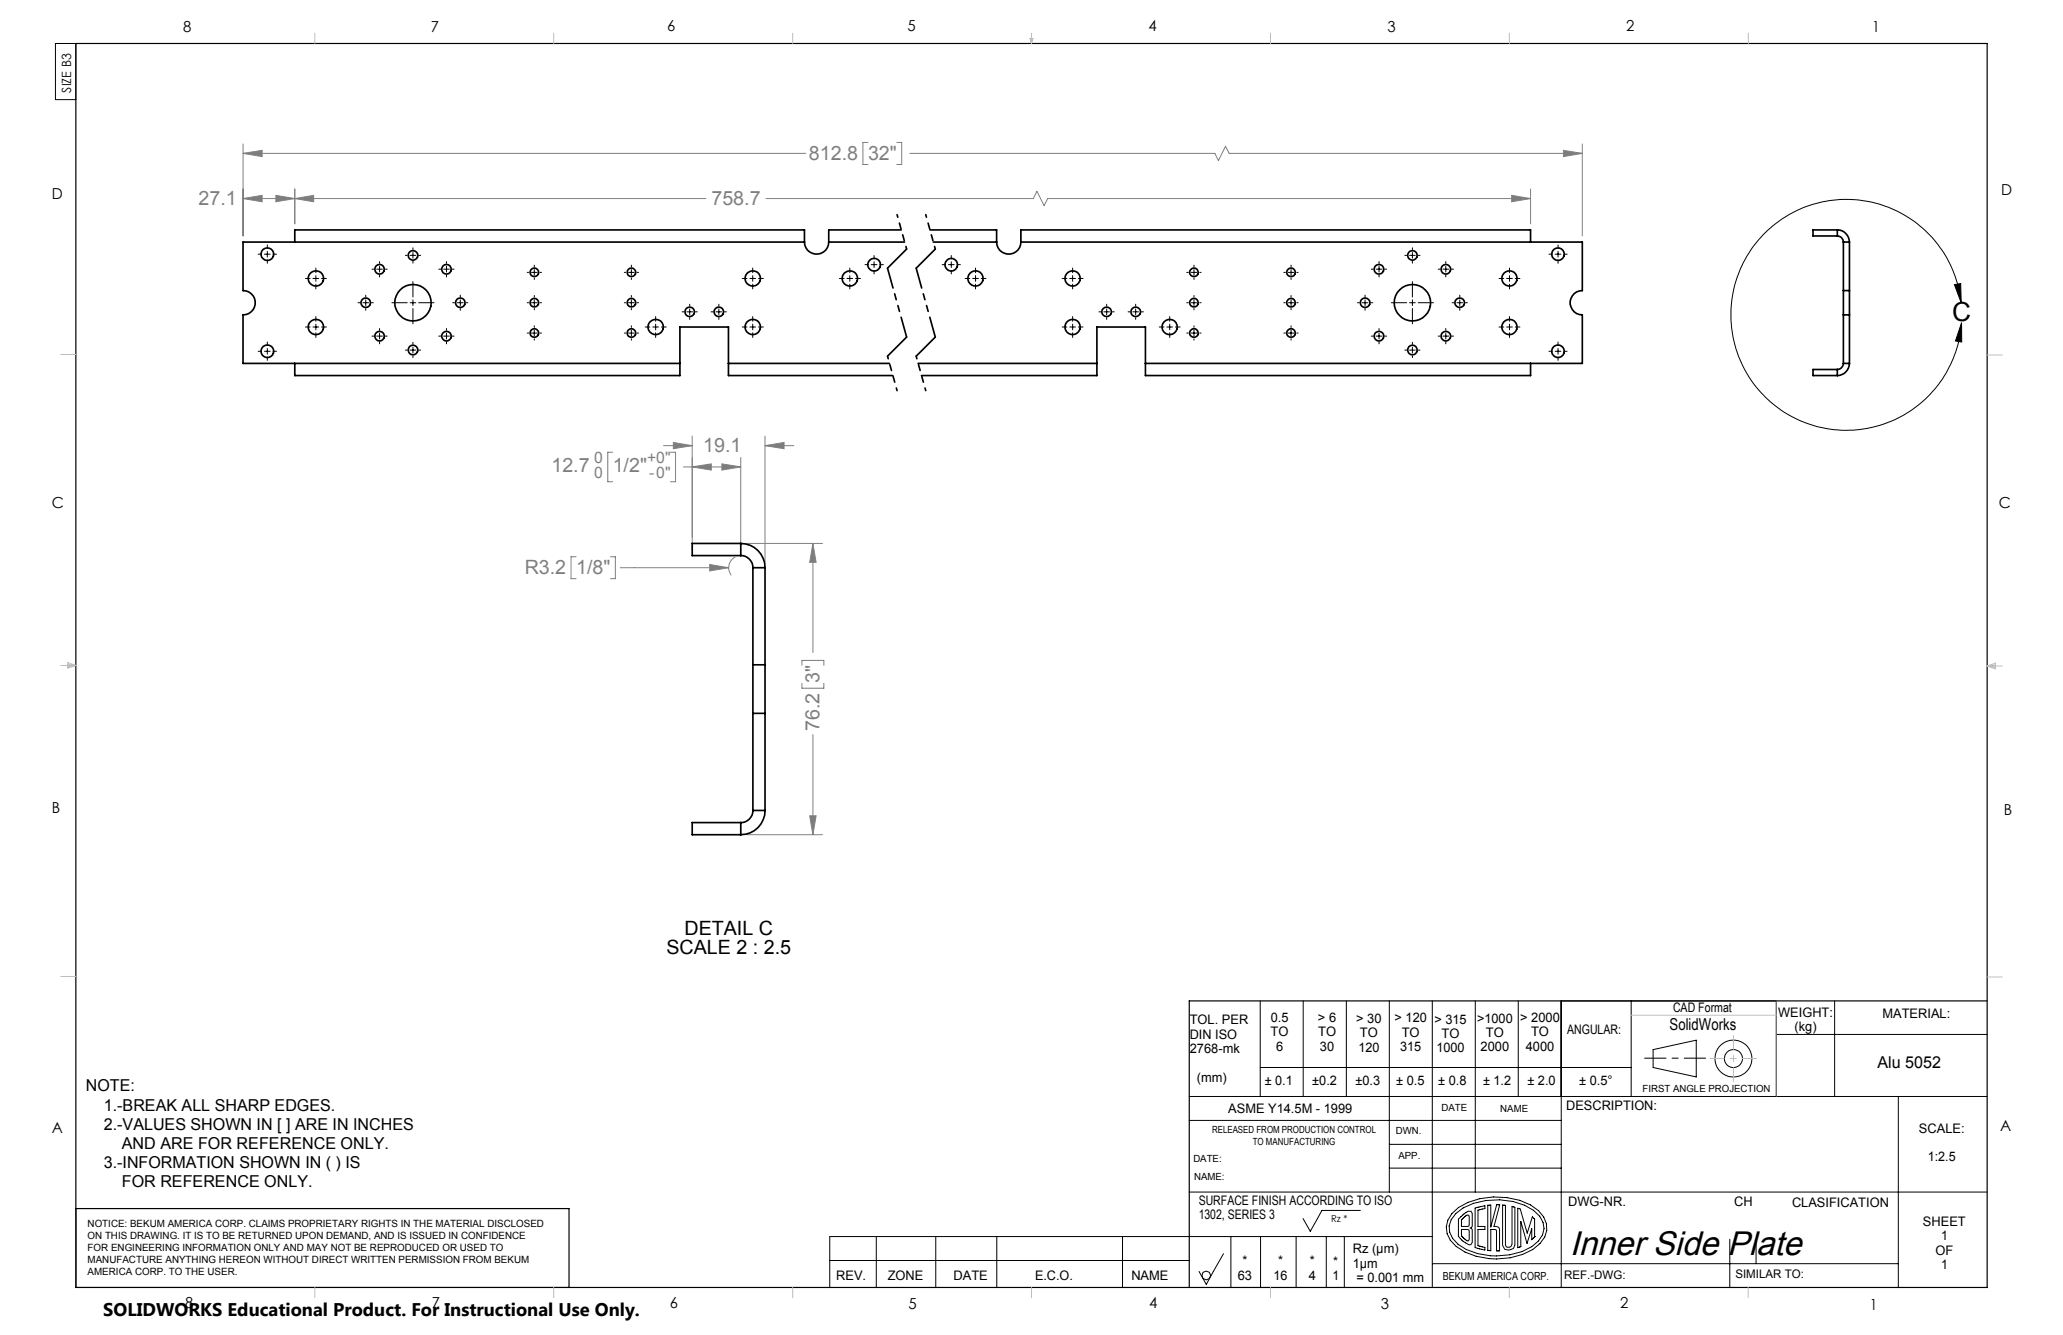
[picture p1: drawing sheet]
<svg xmlns="http://www.w3.org/2000/svg" width="432mm" height="279mm" viewBox="0 0 432 279" stroke-linecap="round" stroke-linejoin="round" font-family="sans-serif">
<g fill="none" stroke="#000" stroke-width=".21">
<path d="M11.6 9.1h4.3v11.7h-4.3zM54 53.2h.8M55.4 53.2h1.2M56 51.3v.7M56 52.6v1.2M56 54.4v.7M57.1 53.2h.8M63.9 58.3h1M65.5 58.3h1.2M66.1 56.1v1M66.1 57.7v1.2M66.1 59.5v1"/>
<path d="M67.3 58.3h1M77.9 56.3h.3M78.8 56.3h1.2M79.4 54.8v.3M79.4 55.7v1.2M79.4 57.5v.5M80.6 56.3h.4M84.8 53.4h.4M85.8 53.4h1.2M86.4 51.9v.3M86.4 52.8v1.2M86.4 54.6v.5"/>
<path d="M86.4 58.9v3.3M87.6 53.4h.5M91.8 56.3h.5M92.9 56.3h1.2M93.5 54.8v.3M93.5 55.7v1.2M93.5 57.5v.5M94.7 56.3h.3M110.3 57h.3M111.2 57h1.2M111.8 55.5v.3M111.8 56.4v1.2"/>
<path d="M111.8 58.2v.3M113 57h.3M130.7 57h.3M131.6 57h1.2M132.2 55.5v.3M132.2 56.4v1.2M132.2 58.2v.3M133.3 57h.4M155.4 58.3h1M157 58.3h1.2M157.6 56.1v1M157.6 57.7v1.2"/>
<path d="M157.6 59.5v1M158.7 58.3h1.1M175.7 58.3h1M177.3 58.3h1.2M177.9 56.1v1M177.9 57.7v1.2M177.9 59.5v1M179.1 58.3h1M181 55.4h.8M182.4 55.4h1.2M183 53.5v.7M183 54.8v1.2"/>
<path d="M183 56.6v.7M184.1 55.4h.8M197.2 55.4h.7M198.5 55.4h1.2M199.1 53.5v.7M199.1 54.8v1.2M199.1 56.6v.7M200.3 55.4h.7M202 58.3h1M203.6 58.3h1.2M204.2 56.1v1M204.2 57.7v1.2"/>
<path d="M204.2 59.5v1M205.4 58.3h1M222.3 58.3h1M223.9 58.3h1.2M224.5 56.1v1M224.5 57.7v1.2M224.5 59.5v1M225.7 58.3h1M248.4 57h.3M249.3 57h1.2M249.9 55.5v.3M249.9 56.4v1.2"/>
<path d="M249.9 58.2v.3M251.1 57h.3M268.7 57h.3M269.6 57h1.2M270.2 55.5v.3M270.2 56.4v1.2M270.2 58.2v.3M271.4 57h.3M287 56.3h.4M288 56.3h1.2M288.6 54.8v.3M288.6 55.7v1.2"/>
<path d="M288.6 57.5v.5M289.8 56.3h.4M294 53.4h.4M295 53.4h1.2M295.6 51.9v.3M295.6 52.8v1.2M295.6 54.6v.5M295.6 58.9v3.3M296.8 53.4h.4M301 56.3h.4M302 56.3h1.2M302.6 54.8v.3"/>
<path d="M302.6 55.7v1.2M302.6 57.5v.5M303.8 56.3h.4M313.8 58.3h.9M315.3 58.3h1.2M315.9 56.1v1M315.9 57.7v1.2M315.9 59.5v1M317.1 58.3h1M324.2 53.2h.7M325.5 53.2h1.2M326.1 51.3v.7"/>
<path d="M326.1 52.6v1.2M326.1 54.4v.7M327.3 53.2h.7M409.1 59.6l1.3-.3 .1 4.1zM54 73.5h.8M55.4 73.5h1.2M56 71.6v.7M56 72.9v1.2M56 74.7v.7M57.1 73.5h.8M63.9 68.4h1M65.5 68.4h1.2"/>
<path d="M66.1 66.3v.9M66.1 67.8v1.2M66.1 69.6v1M67.3 68.4h1M74.9 63.4h.5M76 63.4h1.2M76.6 61.8v.4M76.6 62.8v1.2M76.6 64.6v.3M77.8 63.4h.3M77.9 70.3h.3M78.8 70.3h1.2"/>
<path d="M79.4 68.8v.3M79.4 69.7v1.2M79.4 71.5v.5M80.6 70.3h.4M82 63.4h3.2M84.8 73.3h.4M85.8 63.4h1.2M85.8 73.3h1.2M86.4 62.8v1.2M86.4 64.6v3.2M86.4 71.6v.5M86.4 72.7v1.2"/>
<path d="M86.4 74.5v.4M87.6 63.4h3.2M87.6 73.3h.5M91.8 70.3h.5M92.9 70.3h1.2M93.5 68.8v.3M93.5 69.7v1.2M93.5 71.5v.5M94.7 70.3h.3M94.8 63.4h.3M95.7 63.4h1.2M96.3 61.8v.4"/>
<path d="M96.3 62.8v1.2M96.3 64.6v.3M97.5 63.4h.4M110.3 63.4h.3M110.3 69.7h.3M111.2 63.4h1.2M111.2 69.7h1.2M111.8 61.8v.4M111.8 62.8v1.2M111.8 64.6v.2M111.8 68.2v.3M111.8 69.1v1.2"/>
<path d="M111.8 70.9v.3M113 63.4h.3M113 69.7h.3M130.7 63.4h.3M130.7 69.7h.3M131.6 63.4h1.2M131.6 69.7h1.2M132.2 61.8v.4M132.2 62.8v1.2M132.2 64.6v.2M132.2 68.2v.3M132.2 69.1v1.2"/>
<path d="M132.2 70.9v.3M133.3 63.4h.4M133.3 69.7h.4M135 68.4h1M136.6 68.4h1.2M137.2 66.3v.9M137.2 67.8v1.2M137.2 69.6v1M138.4 68.4h1.1M142.8 65.3h.4M143.8 65.3h1.2M144.4 63.7v.4"/>
<path d="M144.4 64.7v1.2M144.4 66.5v.4M145.6 65.3h.3M148.8 65.3h.5M149.9 65.3h1.2M150.5 63.7v.4M150.5 64.7v1.2M150.5 66.5v.4M151.7 65.3h.3M155.4 68.4h1M157 68.4h1.2M157.6 66.3v.9"/>
<path d="M157.6 67.8v1.2M157.6 69.6v1M158.7 68.4h1.1M222.3 68.4h1M223.9 68.4h1.2M224.5 66.3v.9M224.5 67.8v1.2M224.5 69.6v1M225.7 68.4h1M230 65.3h.4M231 65.3h1.2M231.6 63.7v.4"/>
<path d="M231.6 64.7v1.2M231.6 66.5v.4M232.8 65.3h.4M236.1 65.3h.4M237.1 65.3h1.2M237.7 63.7v.4M237.7 64.7v1.2M237.7 66.5v.4M238.9 65.3h.4M242.6 68.4h1M244.2 68.4h1.2M244.8 66.3v.9"/>
<path d="M244.8 67.8v1.2M244.8 69.6v1M246 68.4h1M248.4 63.4h.3M248.4 69.7h.3M249.3 63.4h1.2M249.3 69.7h1.2M249.9 61.8v.4M249.9 62.8v1.2M249.9 64.6v.2M249.9 68.2v.3M249.9 69.1v1.2"/>
<path d="M249.9 70.9v.3M251.1 63.4h.3M251.1 69.7h.3M268.7 63.4h.3M268.7 69.7h.3M269.6 63.4h1.2M269.6 69.7h1.2M270.2 61.8v.4M270.2 62.8v1.2M270.2 64.6v.2M270.2 68.2v.3M270.2 69.1v1.2"/>
<path d="M270.2 70.9v.3M271.4 63.4h.3M271.4 69.7h.3M284.1 63.4h.4M285.1 63.4h1.2M285.7 61.8v.4M285.7 62.8v1.2M285.7 64.6v.3M286.9 63.4h.4M287 70.3h.4M288 70.3h1.2M288.6 68.8v.3"/>
<path d="M288.6 69.7v1.2M288.6 71.5v.5M289.8 70.3h.4M291.2 63.4h3.2M294 73.3h.4M295 63.4h1.2M295 73.3h1.2M295.6 62.8v1.2M295.6 64.6v3.2M295.6 71.6v.5M295.6 72.7v1.2M295.6 74.5v.4"/>
<path d="M296.8 63.4h3.2M296.8 73.3h.4M301 70.3h.4M302 70.3h1.2M302.6 68.8v.3M302.6 69.7v1.2M302.6 71.5v.5M303.8 70.3h.4M303.9 63.4h.4M304.9 63.4h1.2M305.5 61.8v.4M305.5 62.8v1.2"/>
<path d="M305.5 64.6v.3M306.7 63.4h.4M313.8 68.4h.9M315.3 68.4h1.2M315.9 66.3v.9M315.9 67.8v1.2M315.9 69.6v1M317.1 68.4h1M324.2 73.5h.7M325.5 73.5h1.2M326.1 71.6v.7M326.1 72.9v1.2"/>
<path d="M326.1 74.7v.7M327.3 73.5h.7M410.5 63.4a24.2 24.2 0 0 0-36.7-18.2 24.2 24.2 0 0 0-.5 40.9 24.2 24.2 0 0 0 37.1-17.2l.2-1.3M410.6 67.6v4l-1.3-.2zM263.8 209.5v20M272.8 209.5v20M281.8 209.5v20M290.8 209.5v40M299.8 209.5v60M308.8 209.5v40M317.8 209.5v20M341.4 209.5v20"/>
<path d="M346 219.7l9-2v7.7l-9-2zM371.8 216.5h44.1M384 209.5v20M248.9 229.5h167M248.9 234.5h77.9M263.8 223.4h77.6M290.8 239.5h36M371.8 229.5v-20h-45v60M397.3 229.5v40M15.9 252.9v16.6h103.2M183.4 258.8v10.7M195.9 258.8v10.7"/>
<path d="M208.6 258.8v10.7M234.9 258.8v10.7M248.9 249.5h167M257.6 258.8v10.7M263.8 258.8v10.7M271.3 258.8v10.7M277.6 258.8v10.7M281.4 258.8v10.7M284.7 253.3h-8l-2.5 4.4-1.5-2.7M290.8 244.5h36M299.8 258.8h-126.1v10.7M303.9 254a12 12 0 0 1 8.7-3.5 13.5 13.5 0 0 1 9.4 2.9 4.6 4.6 0 0 1 .3 6.8 13.1 13.1 0 0 1-10.6 3.2 11.2 11.2 0 0 1-8.1-3.8 4.4 4.4 0 0 1 .3-5.6z"/>
<path d="M304.7 254a12.6 12.6 0 0 1 9.2-2.9 11.3 11.3 0 0 1 8.4 3.4 3.8 3.8 0 0 1-.3 5.2 11.8 11.8 0 0 1-8.8 3.2 13.2 13.2 0 0 1-8-2.5 4 4 0 0 1-.5-6.4zM307 254.3l-1.1 1v1.4h1.3M307.2 257.3h-1.3v1.3l1.2 1.1M307.3 253.5l-.8 .5-1.2 1.2v3.6l.9 1 1.3 .7M307.5 254.6v1.8M307.5 257.6v1.8M308.2 254v2.6M308.2 257.4v2.6M308.8 252.8l2-.5v.6l-1.4 .4v3.4h1.4v.6h-1.4v3.4l1.4 .4v.5l-2-.5zM312.9 257.3h-.9v4.5l-.6-.1M313.2 256.7h-.5l1.2-4.5-.6-.1-1.3 4.7v-4.6h-.6v9.5M313.9 257.3v4.5h-.7v-4.2"/>
<path d="M321.2 258.8h.1M321.2 258.8v-3.7l-.5-.5-1 3.5-1.5-5.1-.5-.1v8.2l.6-.2M321.2 258.8l-.6 .7v-2.4l-1 3.1-1.3-4.6v5.3M362.1 259.4v10.1M367.6 259.5v5M173.7 263.8h75.2M256.1 262.4l-3.6 6.4-1.5-2.7M299.8 264.5h97.5M311.4 261.7h.1M315.1 260.5v-8.2l-.6-.1v8.4M316 261l-.4 .1M316.2 261.5l-.5 .1"/>
<path d="M316.5 260.4v-7.9l.6 .2v7.9M318.3 260.9h.1"/>
<circle cx="362.8" cy="221.6" r="3.9"/>
<circle cx="362.8" cy="221.5" r="1.89"/>
<circle cx="252.5" cy="266.9" r=".91"/>
</g>
<g fill="none" stroke="#0a0605" stroke-width=".21">
<path d="M307 254.3h.4l.1 .3M307.2 257.3l.3 .3M307.3 253.5h.6l.3 .5M307.5 256.4l-.3 .3M307.5 259.4l-.1 .3-.4-.1M308.2 256.6l-.4 .4 .4 .4M312.9 257.3l.3 .3M313.2 256.7l.5 .2 .2 .4M308.2 260l-.3 .5h-.4M314.5 260.6l.5 .9 .7 .1M315.1 260.5l.2 .4 .3 .2M316.5 260.3l-.2 .5-.3 .2"/>
<path d="M317.1 260.5l-.3 .8-.6 .2"/>
</g>
<g fill="none" stroke="#808080" stroke-width=".21">
<path d="M50.9 32.1l4-.6v1.3zM50.9 30.1v19.3M50.9 32.1h117.8M61.7 39.5v7.3M181.7 29.8h-1.1v4.6h1.1M187.7 29.8h1v4.6h-1M190.4 32.1h63.9l.7 1.5 1.5-3 .8 1.5h73.9M320.4 39.5v7.3M327.2 31.5l4 .6-4 .7zM331.2 30.1v19.3M50.9 41.6l4-.7v1.3zM57.7 40.9l4 .7-4 .6z"/>
<path d="M61.7 41.6l4-.7v1.3zM147.7 41.6h-97M160.3 41.6h56l.7-1.6 1.5 3 .8-1.4h101.1M316.4 40.9l4 .7-4 .6zM128.2 94.7h-1v6.1h1M138.9 93.3h6M140.3 94.7h1.1v6.1h-1.1M140.9 92.6l4 .7-4 .6zM143.1 97.7h11.9M144.9 91.3v23.7M144.9 97.7l4-.6v1.3zM151.1 97.1l3.9 .6-3.9 .7z"/>
<path d="M155 95.7v19.3M160.1 93.3l4-.7v1.3zM160.1 91.3v26.2M160.1 93.3h6.1M120.6 116.5h-1.1v4.6h1.1M127.8 116.5h1v4.6h-1M129.8 118.8h22.7M148.6 118.1l3.9 .7-3.9 .7zM153.9 116.6a2.54 2.54 0 0 0-.8 3.8M156.3 113.7h15.9M170.1 113.7l.7 4h-1.3zM170.1 113.7v22.9"/>
<path d="M167.9 139.2v-1h4.5v1M167.9 143v1h4.5v-1M170.1 153.7v21M156.3 174.7h15.9M169.5 170.7h1.3l-.7 4zM371.8 209.5v20"/>
</g>
<path d="M187.8 44.9l2 7.2M193.8 44.9l2 7.2M185.8 74.5l2 7.3M191.8 74.5l2 7.3" fill="none" stroke="#000" stroke-width=".35" stroke-dasharray="6.3 1.3 1.3 1.3 1.3 1.3" stroke-dashoffset="5.8"/>
<path d="M189.8 52.1l-4 4M195.8 52.1l-4 4M189.8 70.5l-4 4M195.8 70.5l-4 4" fill="none" stroke="#000" stroke-width=".35" stroke-dasharray="6.3 1.3 1.3 1.3 1.3 1.3"/>
<path d="M185.8 56.1l4 14.4M191.8 56.1l4 14.4" fill="none" stroke="#000" stroke-width=".35" stroke-dasharray="6.3 1.3 1.3 1.3 1.3 1.3" stroke-dashoffset="2"/>
<path d="M344.2 221.5h12.8" fill="none" stroke="#000" stroke-width=".21" stroke-dasharray="6.3 1.3 1.3 1.3" stroke-dashoffset="1.9"/>
<path d="M15.9 9.1h400v260.4h-400zM415.9 209.5h-167v60M15.9 252.9h103.2v16.6" fill="none" stroke="#000" stroke-width=".25"/>
<path d="M362.8 216.7v9.6M367.7 221.5h-9.8" fill="none" stroke="#c0c0c0" stroke-width=".21" stroke-dasharray="6.3 1.3 1.3 1.3" stroke-dashoffset="3.4"/>
<g fill="none" stroke="#c0c0c0" stroke-width=".21">
<path d="M65.9 6.9v2.2M115.9 6.9v2.2M165.9 6.9v2.2M215.6 8h.6l-.3 1.1zM215.7 8l.2 1.1M215.9 6.9v2.2M216 8l-.1 1.1M265.9 6.9v2.2M315.9 6.9v2.2M365.9 6.9v2.2M12.7 74.2h3.2M415.9 74.3h3.2"/>
<path d="M12.7 139.3h3.2M14.2 139.1l1.7 .2M14.2 138.7l1.7 .6-1.7 .5zM15.9 139.3l-1.7 .3M415.9 139.4h3.2M415.9 139.4l1.8-.6v1.2zM415.9 139.4l1.8 .3M417.7 139.2l-1.8 .2M12.7 204.4h3.2M341.4 212.5h30.4M415.9 204.5h3.2M65.9 269.5v2.1"/>
<path d="M115.9 269.5v2.1M165.9 269.5v2.1M215.9 269.5v2.1M265.9 269.5v2.1M315.9 269.5v2.1M365.9 269.5v2.1"/>
</g>
<path d="M409.1 59.6l1.3-.3 .1 4.1zM410.6 67.6v4l-1.3-.2z" fill="#000"/>
<g fill="#808080">
<path d="M160.1 93.3l4-.7v1.3zM140.9 92.6l4 .7-4 .6z"/>
<path d="M50.9 32.1l4-.6v1.3zM327.2 31.5l4 .6-4 .7zM50.9 41.6l4-.7v1.3zM57.7 40.9l4 .7-4 .6zM148.6 118.1v1.4l3.9-.7z"/>
<path d="M316.4 40.9l4 .7-4 .6zM61.7 41.6l4-.7v1.3z"/>
<path d="M170.1 113.7l.7 4h-1.3zM169.5 170.7h1.3l-.7 4z"/>
<path d="M144.9 97.7l4-.6v1.3zM151.1 97.1l3.9 .6-3.9 .7z"/>
</g>
<g fill="none" stroke="#000" stroke-width=".35">
<path d="M61.7 50.7v-2.6h106.7v2.6M168.4 50.7h-117.5v10.1a2.54 2.54 0 0 1 2.5 2.6 2.54 2.54 0 0 1-2.5 2.5v10.2h91.4M168.4 50.7a2.54 2.54 0 0 0 2.5 2.5 2.54 2.54 0 0 0 2.6-2.5M173.5 50.7h15.8M188.6 48.1h-15.1v2.6M194.6 48.1h14v2.6M195.3 50.7h13.3M208.6 50.7a2.54 2.54 0 0 0 2.5 2.5 2.54 2.54 0 0 0 2.6-2.5M213.7 50.7h117.5v10.1a2.54 2.54 0 0 0-2.6 2.6 2.54 2.54 0 0 0 2.6 2.5v10.2h-91.5M213.7 50.7v-2.6h106.7v2.6M384.6 48.1a2.59 2.59 0 0 1 2.5 2.6M384.6 49.4a1.26 1.26 0 0 1 1.2 1.3"/>
<path d="M384.6 48.1h-5.1v1.3h5.1M384.6 48.1v1.3M385.8 50.7h1.3M385.8 50.7v10.1M387.1 50.7v10.1M61.7 76.1v2.5h80.6v-2.5M142.3 76.1v-7.7h10.2v7.7M152.5 76.1v2.5h34.4M152.5 76.1h33.7M192.2 76.1h37.4M229.6 76.1v2.5h-36.7M229.6 76.1v-7.7h10.1v7.7"/>
<path d="M239.7 76.1v2.5h80.7v-2.5M384.6 77.3h-5.1v1.3h5.1M384.6 77.3v1.3M385.8 60.8v5.1M385.8 76.1a1.33 1.33 0 0 1-1.2 1.2M385.8 76.1h1.3M385.8 65.9h1.3M385.8 60.8h1.3M385.8 65.9v10.2M387.1 60.8v5.1M387.1 76.1a2.59 2.59 0 0 1-2.5 2.5M387.1 65.9v10.2"/>
<path d="M155 113.7a5.1 5.1 0 0 1 5.1 5.1M155 116.3a2.53 2.53 0 0 1 2.6 2.5M155 113.7v2.6M155 113.7h-10.1v2.6h10.1M157.6 118.8v20.3M157.6 118.8h2.5M160.1 118.8v20.3M157.6 139.1v10.2M157.6 139.1h2.5M160.1 139.1v10.2M157.6 149.3h2.5M157.6 149.3v20.3"/>
<path d="M160.1 149.3v20.3M155 172.2v2.5M155 172.2h-10.1v2.5h10.1M157.6 169.6a2.53 2.53 0 0 1-2.6 2.6M157.6 169.6h2.5M160.1 169.6a5.1 5.1 0 0 1-5.1 5.1"/>
<circle cx="56" cy="53.2" r="1.33"/>
<circle cx="66.1" cy="58.3" r="1.6"/>
<circle cx="79.4" cy="56.3" r=".99"/>
<circle cx="86.4" cy="53.5" r="1.01"/>
<circle cx="93.5" cy="56.3" r=".99"/>
<circle cx="111.8" cy="57" r=".91"/>
<circle cx="132.2" cy="57" r=".91"/>
<circle cx="157.6" cy="58.3" r="1.6"/>
<circle cx="177.9" cy="58.3" r="1.6"/>
<circle cx="183" cy="55.4" r="1.33"/>
<circle cx="199.1" cy="55.4" r="1.32"/>
<circle cx="204.2" cy="58.3" r="1.59"/>
<circle cx="224.5" cy="58.3" r="1.59"/>
<circle cx="249.9" cy="57" r=".91"/>
<circle cx="270.2" cy="57" r=".91"/>
<circle cx="288.6" cy="56.4" r="1.01"/>
<circle cx="295.6" cy="53.5" r=".99"/>
<circle cx="302.6" cy="56.4" r="1.01"/>
<circle cx="315.9" cy="58.3" r="1.59"/>
<circle cx="326.1" cy="53.2" r="1.31"/>
<circle cx="56" cy="73.5" r="1.33"/>
<circle cx="66.1" cy="68.4" r="1.6"/>
<circle cx="76.6" cy="63.4" r=".99"/>
<circle cx="79.4" cy="70.3" r=".99"/>
<circle cx="86.4" cy="63.3" r="3.8"/>
<circle cx="86.4" cy="73.3" r="1.01"/>
<circle cx="93.5" cy="70.3" r=".99"/>
<circle cx="96.3" cy="63.4" r=".99"/>
<circle cx="111.8" cy="69.7" r=".91"/>
<circle cx="111.8" cy="63.3" r=".91"/>
<circle cx="132.2" cy="63.3" r=".91"/>
<circle cx="132.2" cy="69.7" r=".91"/>
<circle cx="137.2" cy="68.4" r="1.6"/>
<circle cx="144.4" cy="65.3" r=".99"/>
<circle cx="150.5" cy="65.3" r=".99"/>
<circle cx="157.6" cy="68.4" r="1.6"/>
<circle cx="224.5" cy="68.4" r="1.59"/>
<circle cx="231.6" cy="65.3" r="1.01"/>
<circle cx="237.7" cy="65.3" r="1.01"/>
<circle cx="244.8" cy="68.4" r="1.59"/>
<circle cx="249.9" cy="69.7" r=".91"/>
<circle cx="249.9" cy="63.3" r=".91"/>
<circle cx="270.2" cy="69.7" r=".91"/>
<circle cx="270.2" cy="63.3" r=".91"/>
<circle cx="285.7" cy="63.4" r="1.01"/>
<circle cx="288.6" cy="70.4" r="1.01"/>
<circle cx="295.6" cy="73.2" r=".99"/>
<circle cx="295.6" cy="63.3" r="3.8"/>
<circle cx="302.6" cy="70.4" r="1.01"/>
<circle cx="305.5" cy="63.4" r="1.01"/>
<circle cx="315.9" cy="68.4" r="1.59"/>
<circle cx="326.1" cy="73.5" r="1.31"/>
</g>
<text font-size="7.1" x="328.5" y="262.6">Inner Side Plate</text>
<text font-size="5.5" x="408.6" y="67.3">C</text>
<g font-size="4.1" fill="#808080">
<text x="169.3" y="33.5">812.8</text>
<text x="181.7" y="33.5">32&quot;</text>
<text x="41.5" y="42.9">27.1</text>
<text x="148.9" y="42.9">758.7</text>
<text x="147.2" y="94.6">19.1</text>
<text x="115.4" y="98.7">12.7</text>
<text x="128.2" y="98.7">1/2&quot;</text>
<text x="109.8" y="120.2">R3.2</text>
<text x="120.6" y="120.2">1/8&quot;</text>
<text x="171.5" y="143" transform="rotate(-90 171.5 143)">3&quot;</text>
<text x="171.5" y="153.1" transform="rotate(-90 171.5 153.1)">76.2</text>
</g>
<g font-size="4.1">
<text x="143.3" y="195.7">DETAIL C</text>
<text x="139.5" y="199.7">SCALE 2 : 2.5</text>
</g>
<text font-size="3.8" x="21.6" y="275.5">SOLIDWORKS Educational Product. For Instructional Use Only.</text>
<g font-size="3.4">
<text x="349.5" y="215.6">SolidWorks</text>
<text x="393" y="223.4">Alu 5052</text>
<text x="18" y="228.4">NOTE:</text>
<text x="21.7" y="232.4">1.-BREAK ALL SHARP EDGES.</text>
<text x="21.7" y="236.4">2.-VALUES SHOWN IN [ ] ARE IN INCHES</text>
<text x="21.7" y="244.4">3.-INFORMATION SHOWN IN ( ) IS</text>
<text x="25.5" y="240.4">AND ARE FOR REFERENCE ONLY.</text>
<text x="25.5" y="248.4">FOR REFERENCE ONLY.</text>
</g>
<g font-size="3.3" fill="#808080">
<text x="124.3" y="97">0</text>
<text x="124.3" y="100.1">0</text>
<text x="135.4" y="97">+0&quot;</text>
<text x="135.9" y="100.1">-0&quot;</text>
</g>
<g font-size="3.2">
<text x="38.3" y="6.7">8</text>
<text x="90.2" y="6.7">7</text>
<text x="139.7" y="6.5">6</text>
<text x="190" y="6.5">5</text>
<text x="240.4" y="6.5">4</text>
<text x="290.4" y="6.7">3</text>
<text x="340.4" y="6.5">2</text>
<text x="391.9" y="6.7">1</text>
<text x="10.9" y="41.6">D</text>
<text x="418.9" y="40.7">D</text>
<text x="10.9" y="106.3">C</text>
<text x="418.4" y="106.4">C</text>
<text x="10.8" y="170.2">B</text>
<text x="419.4" y="170.6">B</text>
<text x="10.8" y="237.2">A</text>
<text x="418.6" y="236.8">A</text>
<text x="38.8" y="273.8">8</text>
<text x="90.4" y="273.8">7</text>
<text x="140.2" y="273.8">6</text>
<text x="190.1" y="273.9">5</text>
<text x="240.5" y="273.8">4</text>
<text x="289" y="273.9">3</text>
<text x="339.1" y="273.8">2</text>
<text x="391.4" y="274.1">1</text>
</g>
<g font-size="2.7">
<text x="14.9" y="19.4" transform="rotate(-90 14.9 19.4)">SIZE B3</text>
<text x="249" y="214.4">TOL. PER</text>
<text x="266" y="213.9">0.5</text>
<text x="275.9" y="213.9">&gt; 6</text>
<text x="283.9" y="214.1">&gt; 30</text>
<text x="291.9" y="214">&gt; 120</text>
<text x="300.2" y="214.3">&gt; 315</text>
<text x="309.2" y="214">&gt;1000</text>
<text x="318.2" y="213.9">&gt; 2000</text>
<text x="350.2" y="211.9">CAD Format</text>
<text x="372.2" y="212.8">WEIGHT:</text>
<text x="375.6" y="215.8">(kg)</text>
<text x="394" y="213.1">MATERIAL:</text>
<text x="249" y="217.4">DIN ISO</text>
<text x="249" y="220.4">2768-mk</text>
<text x="265.9" y="216.9">TO</text>
<text x="267.1" y="219.9">6</text>
<text x="275.9" y="216.9">TO</text>
<text x="276.3" y="219.9">30</text>
<text x="284.3" y="220.1">120</text>
<text x="284.6" y="217.1">TO</text>
<text x="293.1" y="220">315</text>
<text x="293.4" y="217">TO</text>
<text x="300.7" y="220.3">1000</text>
<text x="301.7" y="217.3">TO</text>
<text x="309.9" y="220">2000</text>
<text x="311" y="217">TO</text>
<text x="319.3" y="219.9">4000</text>
<text x="320.5" y="216.9">TO</text>
<text x="328" y="216.4">ANGULAR:</text>
<text x="250.5" y="226.4">(mm)</text>
<text x="264.7" y="227">± 0.1</text>
<text x="274.7" y="227.1">±0.2</text>
<text x="283.7" y="227">±0.3</text>
<text x="292.2" y="227.1">± 0.5</text>
<text x="301" y="227.1">± 0.8</text>
<text x="310.4" y="227">± 1.2</text>
<text x="319.7" y="227">± 2.0</text>
<text x="330.6" y="227">± 0.5°</text>
<text x="257.1" y="233">ASME Y14.5M - 1999</text>
<text x="327.8" y="232.4">DESCRIPTION:</text>
<text x="401.6" y="237">SCALE:</text>
<text x="403.5" y="243">1:2.5</text>
<text x="250.9" y="252.1">SURFACE FINISH ACCORDING TO ISO</text>
<text x="250.9" y="255.1">1302, SERIES 3</text>
<text x="328.2" y="252.4">DWG-NR.</text>
<text x="363" y="252.5">CH</text>
<text x="375.1" y="252.6">CLASIFICATION</text>
<text x="402.5" y="256.6">SHEET</text>
<text x="283.1" y="262.3">Rz (µm)</text>
<text x="405.1" y="262.6">OF</text>
<text x="406.3" y="259.6">1</text>
<text x="175" y="267.9">REV.</text>
<text x="185.8" y="267.9">ZONE</text>
<text x="199.6" y="267.9">DATE</text>
<text x="216.6" y="267.9">E.C.O.</text>
<text x="236.8" y="267.9">NAME</text>
<text x="259.1" y="267.8">63</text>
<text x="260.1" y="264.8">*</text>
<text x="266.6" y="267.9">16</text>
<text x="267.5" y="264.9">*</text>
<text x="273.9" y="267.8">4</text>
<text x="274.2" y="264.8">*</text>
<text x="278.9" y="267.9">1</text>
<text x="279.1" y="264.9">*</text>
<text x="283.1" y="265.3">1µm</text>
<text x="283.9" y="268.3">= 0.001 mm</text>
<text x="406.3" y="265.6">1</text>
</g>
<g font-size="2.5">
<text x="327.4" y="267.7">REF.-DWG:</text>
<text x="363.2" y="267.5">SIMILAR TO:</text>
</g>
<text font-size="2.3" x="302" y="267.9">BEKUM AMERICA CORP.</text>
<g font-size="2.1">
<text x="301.7" y="232.6">DATE</text>
<text x="314" y="232.7">NAME</text>
<text x="343.8" y="228.6">FIRST ANGLE PROJECTION</text>
<text x="253.7" y="237.1">RELEASED FROM PRODUCTION CONTROL</text>
<text x="262.2" y="239.6">TO MANUFACTURING</text>
<text x="292.2" y="237.4">DWN.</text>
<text x="249.8" y="243.1">DATE:</text>
<text x="292.7" y="242.5">APP.</text>
<text x="249.9" y="246.9">NAME:</text>
<text x="18.3" y="256.8">NOTICE: BEKUM AMERICA CORP. CLAIMS PROPRIETARY RIGHTS IN THE MATERIAL DISCLOSED</text>
<text x="18.3" y="259.4">ON THIS DRAWING. IT IS TO BE RETURNED UPON DEMAND, AND IS ISSUED IN CONFIDENCE</text>
<text x="18.3" y="261.9">FOR ENGINEERING INFORMATION ONLY AND MAY NOT BE REPRODUCED OR USED TO</text>
<text x="18.3" y="264.4">MANUFACTURE ANYTHING HEREON WITHOUT DIRECT WRITTEN PERMISSION FROM BEKUM</text>
<text x="18.3" y="266.9">AMERICA CORP. TO THE USER.</text>
</g>
<text font-size="2" x="278.6" y="255.8">Rz *</text>
</svg>
